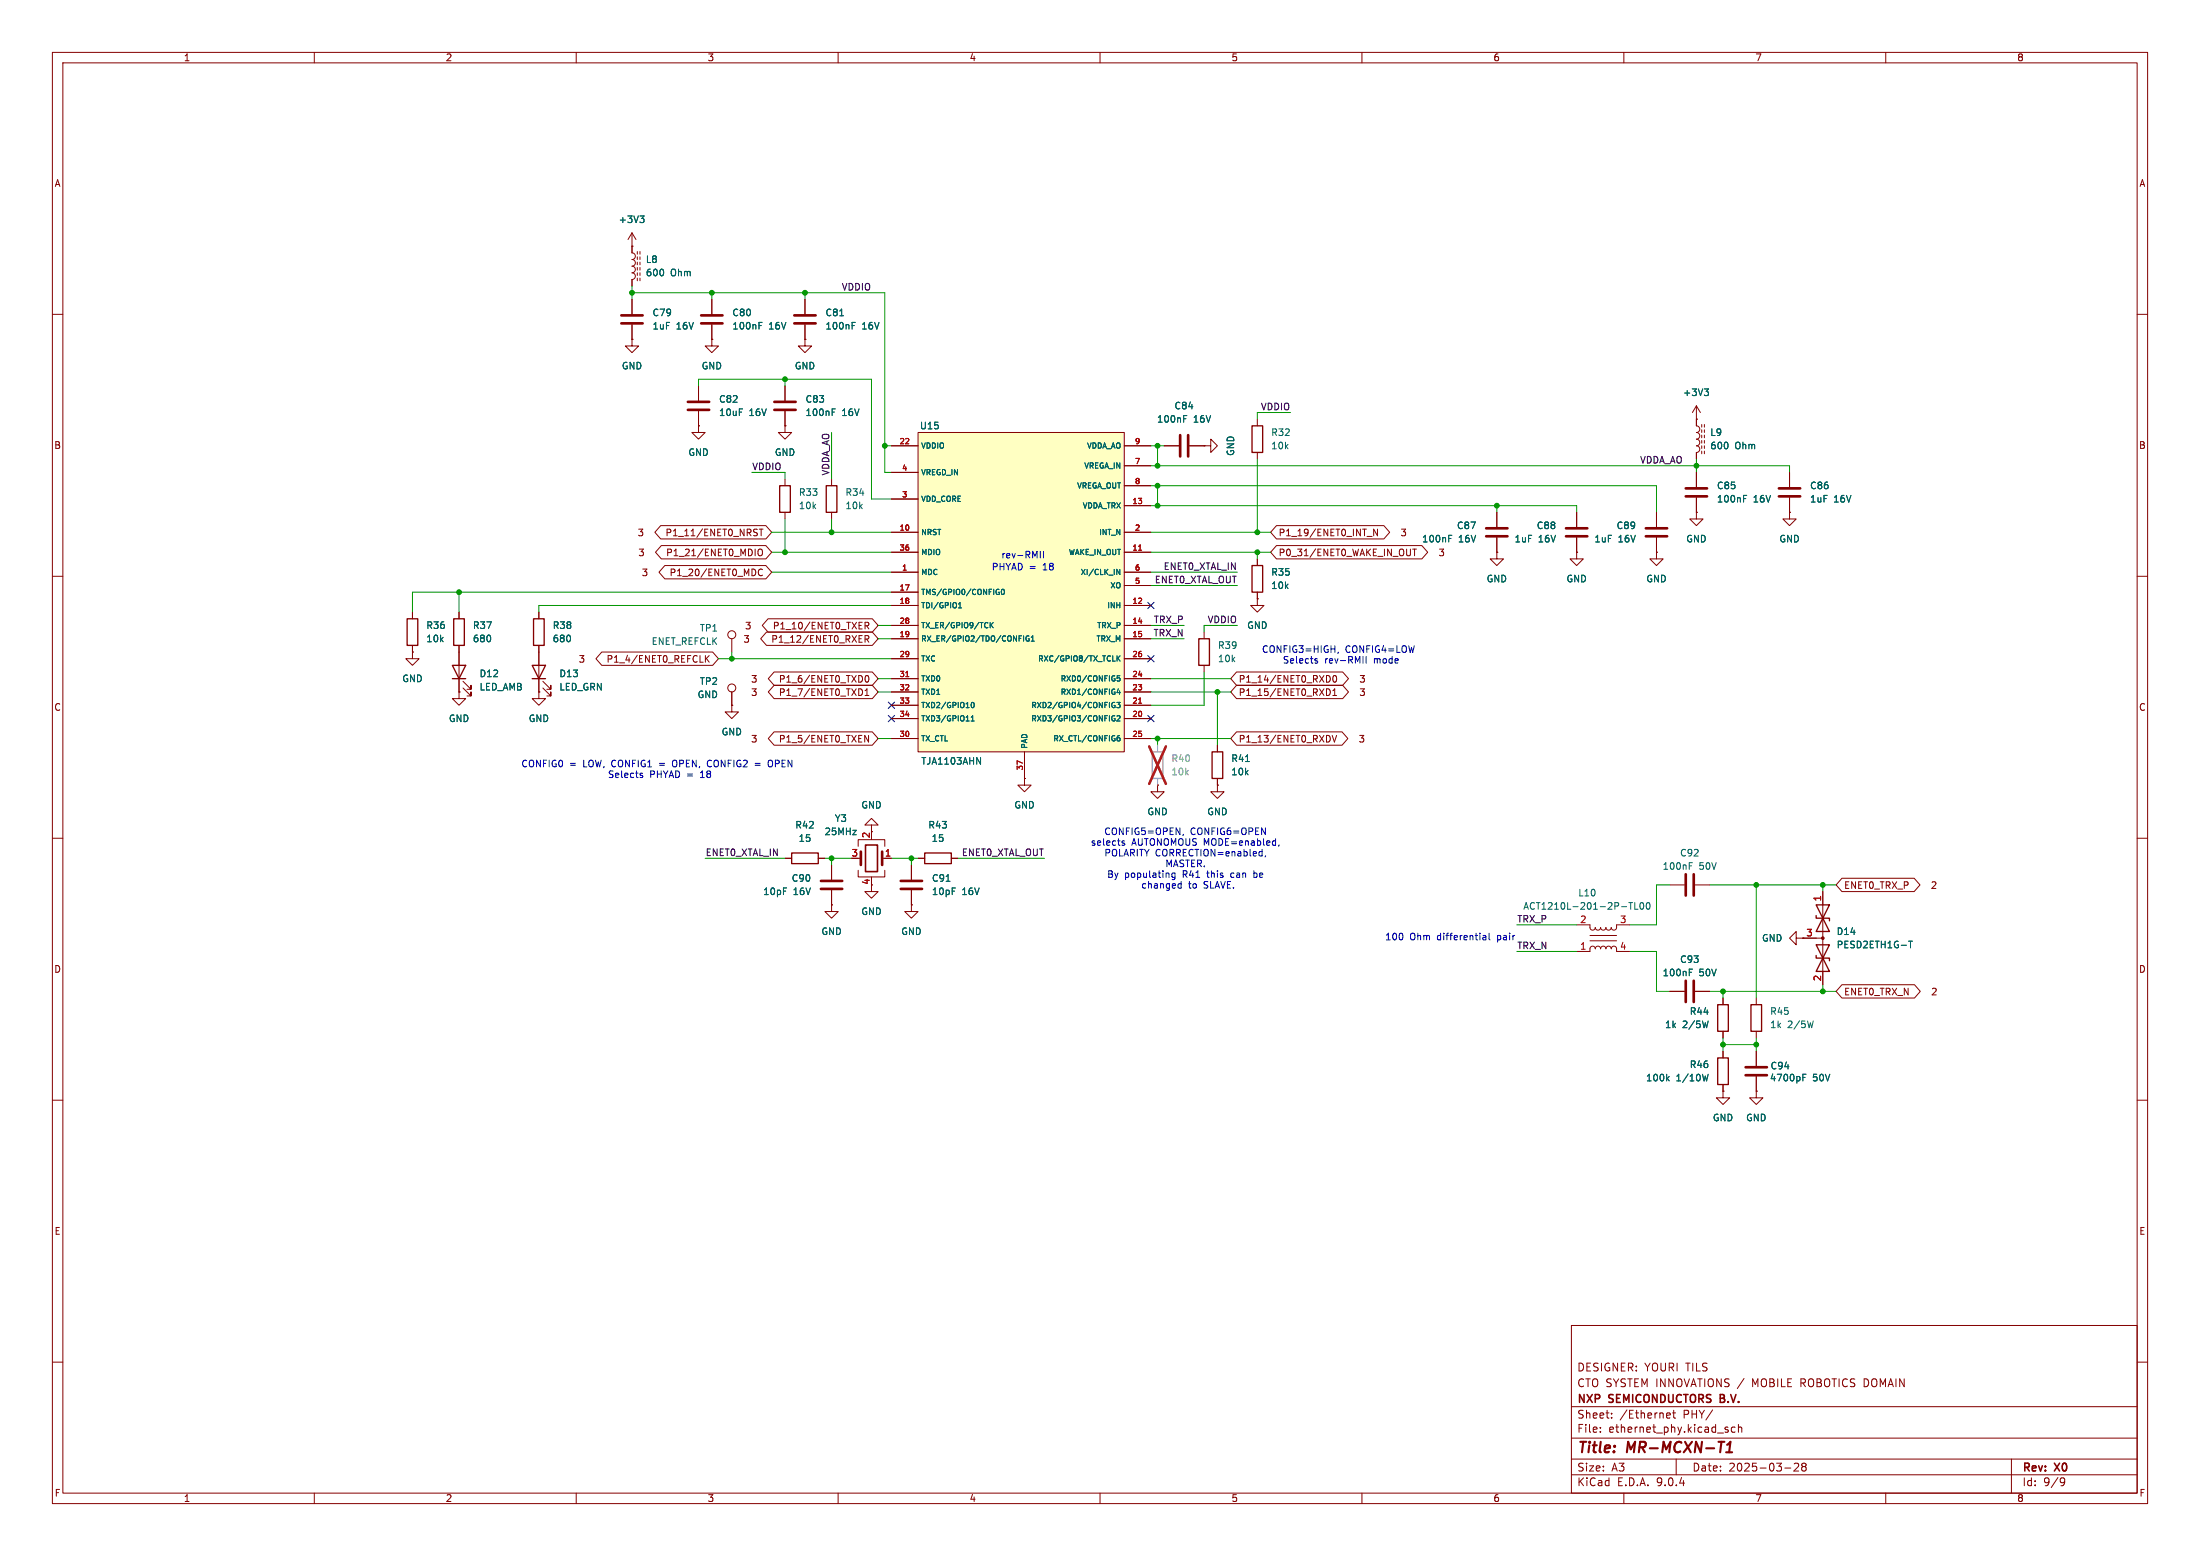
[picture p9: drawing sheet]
<svg xmlns="http://www.w3.org/2000/svg" width="420mm" height="297mm" viewBox="0 0 420 297" stroke-linecap="round" stroke-linejoin="round" font-family="sans-serif">
<g fill="none" stroke="#840000" stroke-width=".19">
<path d="M10 10h400v277h-400zM12 12h396v273h-396zM60 10v2M110 10v2M160 10v2M210 10v2M260 10v2M310 10v2M360 10v2M120.6 57.2v2.7M135.9 57.2v2.7M153.7 57.2v2.7"/>
<path d="M10 60h2M120.6 64.8v1.2h1.3l-1.3 1.3-1.2-1.3h1.2M120.6 64.8h.1M120.6 62v2.8M135.9 64.8v1.2h1.3l-1.3 1.3-1.3-1.3h1.3M135.9 64.8h.1M135.9 62v2.8M153.7 64.8v1.2h1.2l-1.2 1.3-1.3-1.3h1.3M153.7 64.8h.1M153.7 62v2.8M323.8 77.5v3.8a.64 .64 0 0 1 .7 .6 .64 .64 0 0 1-.7 .7 .64 .64 0 0 1 .7 .6 .64 .64 0 0 1-.7 .6 .64 .64 0 0 1 .7 .7 .64 .64 0 0 1-.7 .6 .64 .64 0 0 1 .7 .6 .64 .64 0 0 1-.7 .7M323.8 77.5l-.7 1.2"/>
<path d="M323.8 77.5l.8 1.2M408 60h2M133.3 81.3v1.3h1.3l-1.3 1.2-1.2-1.2h1.2M133.3 81.3h.1M222.2 85.1h2.8M227.1 85.1h2.8M229.9 85.1h1.2v-1.3l1.3 1.3-1.3 1.3v-1.3M229.9 85.1h.1M240 80v1.3M240 86.4v1.2M285.7 97.8v2.8M301 97.8v2.8"/>
<path d="M316.2 97.8v2.8M323.8 97.8v1.3h1.3l-1.3 1.2-1.2-1.2h1.2M323.8 97.8h.1M323.8 80h.1M323.8 86.4v1.2M323.8 90.2v2.8M323.8 95v2.8M324.9 81v.5M324.9 82v.6M324.9 83.1v.5M324.9 84.1v.5M324.9 85.1v.5"/>
<path d="M324.9 86.1v.5M325.4 81v.5M325.4 82v.6M325.4 83.1v.5M325.4 84.1v.5M325.4 85.1v.5M325.4 86.1v.5M341.6 97.8v1.3h1.3l-1.3 1.2-1.2-1.2h1.2M341.6 97.8h.1M341.6 90.2v2.8M341.6 95v2.8M10 110h2"/>
<path d="M78.7 116.8v1.3M87.6 116.8v1.3M102.9 116.8v1.3M240 114.3v1.3h1.3l-1.3 1.2-1.2-1.2h1.2M240 114.3h.1M240 106.7v1.3M240 113v1.3M285.7 105.4v1.3h1.3l-1.3 1.3-1.2-1.3h1.2M285.7 105.4h.1M285.7 102.6v2.8M301 105.4v1.3h1.3l-1.3 1.3-1.3-1.3h1.3M301 105.4h.1"/>
<path d="M301 102.6v2.8M316.2 105.4v1.3h1.3l-1.3 1.3-1.2-1.3h1.2M316.2 105.4h.1M316.2 102.6v2.8M408 110h2M78.7 124.5v1.2h1.3l-1.3 1.3-1.2-1.3h1.2M78.7 124.5h.1M78.7 123.2v1.3M87.6 132.1v1.3h1.3l-1.3 1.2-1.2-1.2h1.2M87.6 132.1h.1M87.6 123.2v8.9M88.4 131.3l1.5 1.5v-.7v.7h-.7"/>
<path d="M88.4 130l1.5 1.6v-.8v.8h-.7M102.9 132.1v1.3h1.2l-1.2 1.2-1.3-1.2h1.3M102.9 132.1h.1M102.9 123.2v8.9M103.6 131.3l1.6 1.5v-.7v.7h-.8M103.6 130l1.6 1.6v-.8v.8h-.8M139.7 134.6v1.3h1.3l-1.3 1.3-1.3-1.3h1.3M139.7 134.6h.1M139.7 121.9v2.6M139.7 132.1v2.5M229.9 120.7v1.2M229.9 127v1.3"/>
<path d="M10 160h2M166.4 157.5h1.2l-1.2-1.3-1.3 1.3h1.3v1.3M195.6 148.6v1.3h1.2l-1.2 1.2-1.3-1.2h1.3M195.6 148.6h.1M221 149.9v1.2h1.2l-1.2 1.3-1.3-1.3h1.3M221 149.9h.1M232.4 149.9v1.2h1.3l-1.3 1.3-1.3-1.3h1.3M232.4 149.9h.1M232.4 142.2v1.3M232.4 148.6v1.3M408 160h2M149.9 163.8h1.2"/>
<path d="M156.2 163.8h1.3M158.7 172.7v1.3h-1.2l1.2 1.3 1.3-1.3h-1.3M158.7 172.7h.1M158.7 165.1v2.8M158.7 169.9v2.8M163.8 161.5v-1.2h5.1v1.2M163.8 166.1v1.3h5.1v-1.3M163.8 163.8h.5M166.4 168.9v1.3h1.2l-1.2 1.3-1.3-1.3h1.3M166.4 167.4v.2M168.9 163.8h1.3M174 165.1v2.8"/>
<path d="M174 169.9v2.8M175.3 163.8h1.2M181.6 163.8h1.3M301 176.5h2.5l.1 .8 .4 .2 .4-.1 .1-.4 .2 .4 .3 .1 .4-.1 .2-.4 .1 .4 .3 .1 .4-.1 .2-.4 .3 .5h.5l.2-.5 .2 .4 .4 .1 .4-.3v-.7h2.5M303.5 179.6h5.1M303.5 178.6h5.1M318.8 168.9h2.8M323.6 168.9h2.8M342.9 179.1v-1.3l-1.3 1.3 1.3 1.2v-1.2h1.3M344.2 179.1h.1M344.2 179.1h3.8M348 170.2v17.8"/>
<path d="M308.6 181.1l-.1-.3-.4-.2-.3 .1-.2 .4-.1-.3-.3-.2-.4 .1-.2 .4-.4-.5-.4 .1-.2 .4-.2-.4-.4-.1-.3 .2-.2 .3-.1-.4-.4-.1-.4 .3-.1 .7h-2.5M308.6 181.6h2.5M318.8 189.2h2.8M323.6 189.2h2.8M328.9 190.5v1.3M328.9 196.9v1.2M335.3 190.5v1.3M335.3 196.9v1.2M10 210h2M328.9 208.3v1.3h1.3l-1.3 1.2-1.2-1.2h1.2M328.9 208.3h.1M328.9 200.7v1.2"/>
<path d="M328.9 207v1.3M335.3 208.3v1.3h1.2l-1.2 1.2-1.3-1.2h1.3M335.3 208.3h.1M335.3 200.7v2.8M335.3 205.5v2.8M408 210h2M300 253h108v32h-108zM10 260h2M300 278.5h108M300 274.5h108M300 268.5h108M305.5 273.2v.2"/>
<path d="M305.5 272.5v.1M307.7 270.5v.2M307.7 269.8v.1M318.4 269.7l.4 .1 .1 .2-.7 .2M318.8 270.6l-.4 .1M319.3 269.7h.6M319.5 269.2v1.3l.4 .2M320 278.5v3M329.7 272.9l.2 .2-.2 .3M329.7 272.4l.2 .1M331.2 272.5l-.4-.1-.3 .3 .2 .6h.5M331.9 272.5l.2-.1 .3 .1 .1 .9"/>
<path d="M331.9 271.9v1.5M342.5 279.4l.6-.1 .2 .1 .1 .3-1 1.1h1M344.2 279.9l-.3-.3 .3-.3 .5 .1 .1 .2-.3 .3M344.2 279.9l-.3 .3 .1 .4 .2 .2 .5-.1 .1-.2-.1-.4-.2-.2M344.2 279.9h.3M384 278.5v6.5M408 260h2M60 285v2M110 285v2M160 285v2M210 285v2M260 285v2"/>
<path d="M300 281.5h108M310 285v2M340.7 280.2h1.2M360 285v2M393.6 282.1l.5 .1a.99 .99 0 0 1-.4 1.4h-.3M394.2 282.7l-.3 .3h-.3"/>
<circle cx="139.7" cy="131.3" r=".76"/>
<circle cx="139.7" cy="121.2" r=".76"/>
</g>
<path d="M328.1 275.2h1.1M329.5 277.2h1.2M329.7 275.8l.6-.6-.2 2" fill="none" stroke="#840000" stroke-width=".4"/>
<path d="M165.2 161.3h2.3v5.1h-2.3zM328.4 266.9h.5M328.9 266.2h-.5v1.5h.6" fill="none" stroke="#840000" stroke-width=".3"/>
<g fill="none" stroke="#840000" stroke-width=".51">
<path d="M118.6 61.7h4.1M118.6 60.2h4.1M133.9 61.7h4M133.9 60.2h4M151.6 61.7h4.1M151.6 60.2h4.1M225.3 83.1v4M226.8 83.1v4M321.8 94.7h4.1M321.8 93.2h4.1M339.6 94.7h4.1M339.6 93.2h4.1"/>
<path d="M283.7 102.4h4.1M283.7 100.8h4.1M299 102.4h4M299 100.8h4M314.2 102.4h4.1M314.2 100.8h4.1M156.7 168.1h4.1M156.7 169.7h4.1M164.3 162.6v2.5M168.4 162.6v2.5M172 168.1h4M172 169.7h4"/>
<path d="M321.8 166.9v4M323.3 166.9v4M321.8 187.2v4.1M323.3 187.2v4.1M333.2 203.7h4.1M333.2 205.2h4.1"/>
</g>
<g fill="none" stroke="#006464" stroke-width=".19">
<path d="M144.9 62.1h.4M144.9 61.5h.6M160.3 60.3h.7M162.7 62.1h.4M162.7 61.5h.6M226 79.9h.4M226 79.3h.6M325.4 74.2h.7l-.4 .5M325.9 74.7l.2 .3v.3l-.2 .2M332.9 95.2h.4M332.9 94.6h.6M276.6 102.8h.4"/>
<path d="M276.6 102.2h.6M237.8 145.4h.7M180.6 168.2h.8M310.9 172.3h.8M311.3 172.3v1.3M312.1 172.3v1.3h.6M313.2 172.4l.2-.1a.68 .68 0 0 1 .4 .6 .68 .68 0 0 1-.4 .7l-.3-.5zM314.4 172.4l.2-.1a.68 .68 0 0 1 .4 .6 .68 .68 0 0 1-.4 .7l-.3-.5zM322.5 165.3h.4M322.5 164.7h.6M364.4 179.6h.7M364.7 179.6v1.3"/>
<path d="M322.5 185.6h.4M322.5 185h.6M326.1 194.9l-.3 1.3M346.2 194.9l-.3 1.3M318.3 205.8l.4 .5M318.7 205.5l-.5 .5M326.1 205l-.3 1.3-.2-.9M344.2 205.7h.4M344.2 205h.6"/>
</g>
<g fill="none" stroke="#840000" stroke-width=".25">
<path d="M239 81.3h2v5.1h-2zM77.7 118.1h2.1v5.1h-2.1zM86.6 118.1h2v5.1h-2zM101.9 118.1h2v5.1h-2zM239 108h2v5h-2zM86.4 127h2.5l-1.3 2.5zM86.4 129.5h2.5M101.6 127h2.5l-1.2 2.5zM101.6 129.5h2.5M228.9 121.9h2v5.1h-2zM231.4 143.5h2v5.1h-2zM151.1 162.8h5.1v2h-5.1z"/>
<path d="M176.5 162.8h5.1v2h-5.1zM346.7 172.7h2.5l-2.5 5.1h2.5zM346.7 174.8v.5h2.5v.5M327.9 191.8h2v5.1h-2zM334.3 191.8h2v5.1h-2zM346.7 182.4v.5h2.5v.5M346.7 180.3h2.5l-2.5 5.1h2.5zM327.9 201.9h2v5.1h-2z"/>
</g>
<path d="M220 143.5h2v5.1h-2z" fill="none" stroke="#a1a1a1" stroke-width=".25"/>
<path d="M221 142.2v1.3M221 148.6v1.3" fill="none" stroke="#a1a1a1" stroke-width=".19"/>
<path d="M219.4 142.5l3.2 7.1M222.6 142.5l-3.2 7.1" fill="none" stroke="#e12e31" stroke-width=".46"/>
<circle cx="348" cy="179.1" r=".25" fill="#840000" stroke="#840000" stroke-width=".19"/>
<path d="M175.3 82.6h39.3v60.9h-39.3z" fill="#ffffc2"/>
<g fill="none" stroke="#840000" stroke-width=".19">
<path d="M120.6 44.5v3.8a.64 .64 0 0 1 .7 .6 .64 .64 0 0 1-.7 .6 .64 .64 0 0 1 .7 .7 .64 .64 0 0 1-.7 .6M120.6 50.8a.64 .64 0 0 1 .7 .6 .64 .64 0 0 1-.7 .7 .64 .64 0 0 1 .7 .6 .64 .64 0 0 1-.7 .6v1.3M120.6 47h.1M120.6 57.2v2.7M120.6 44.5l-.7 1.2M120.6 44.5l.8 1.2M121.7 48v.5M121.7 49v.5M121.7 50v.5M121.7 51.1v.5M121.7 52.1v.5M121.7 53.1v.5"/>
<path d="M122.2 48v.5M122.2 49v.5M122.2 50v.5M122.2 51.1v.5M122.2 52.1v.5M122.2 53.1v.5M135.9 57.2v2.7M153.7 57.2v2.7M120.6 64.8h.1M120.6 62v2.8M133.3 73.7v2.8M133.3 78.5v2.8"/>
<path d="M135.9 64.8h.1M135.9 62v2.8M149.9 73.7v2.8M149.9 78.5v2.8M153.7 64.8h.1M153.7 62v2.8M133.3 81.3h.1M149.9 81.3v1.3h1.2l-1.2 1.2-1.3-1.2h1.3M149.9 81.3h.1M149.9 91.4v1.3M149.9 97.8v1.3M158.7 91.4v1.3"/>
<path d="M158.7 97.8v1.3M170.2 85.1h5.1M170.2 90.2h5.1M170.2 95.3h5.1M175.3 82.6h39.3v60.9h-39.3zM214.6 85.1h5.1M214.6 88.9h5.1M214.6 92.7h5.1M214.6 96.5h5.1M222.2 85.1h2.8M227.1 85.1h2.8M229.9 85.1h.1"/>
<path d="M285.7 97.8v2.8M301 97.8v2.8M316.2 97.8v2.8M323.8 97.8h.1M323.8 80h.1M323.8 80v1.3M323.8 86.4v1.2M323.8 90.2v2.8M323.8 95v2.8M341.6 97.8h.1M341.6 90.2v2.8M341.6 95v2.8"/>
<path d="M78.7 116.8v1.3M87.6 116.8v1.3M102.9 116.8v1.3M126.1 100.3h20.1l1.1 1.3-1.1 1.3h-20.1l-1.1-1.3zM126.2 104.1h20l1.1 1.3-1.1 1.3h-20l-1.1-1.3zM126.9 107.9h19.3l1.1 1.3-1.1 1.3h-19.3l-1.1-1.3zM144.8 105l.2-.2a.43 .43 0 0 1 .5 .4v.5a.42 .42 0 0 1-.4 .4 .42 .42 0 0 1-.4-.4zM144.9 101h.8M145.3 101v1.3M145.5 108.7a.6 .6 0 0 0-.8 .5 .6 .6 0 0 0 .6 .7l.2-.1M146.6 118.1h19.9l1.1 1.3-1.1 1.3h-19.9l-1.1-1.3zM165.1 119.4h.6l.2-.2-.1-.3-.7-.1v1.3"/>
<path d="M165.4 119.4l.5 .7M170.2 101.6h5.1M170.2 105.4h5.1M170.2 109.2h5.1M170.2 113h5.1M170.2 115.6h5.1M170.2 119.4h5.1M214.6 101.6h5.1M214.6 105.4h5.1M214.6 109.2h5.1M214.6 115.6h5.1M214.6 119.4h5.1"/>
<path d="M214.6 111.8h5.1M240 114.3h.1M240 106.7v1.3M240 113v1.3M243.7 100.3h20.5l1.1 1.3-1.1 1.3h-20.5l-1.1-1.3zM243.7 104.1h27.7l1.2 1.3-1.2 1.3h-27.7l-1.1-1.3zM261 102.4h.9M263 101v1.3l-.8-1.3v1.3M269.7 104.8h.7M270 104.8v1.3M285.7 105.4h.1M285.7 102.6v2.8"/>
<path d="M301 105.4h.1M301 102.6v2.8M316.2 105.4h.1M316.2 102.6v2.8M78.7 124.5h.1M78.7 123.2v1.3M87.6 132.1h.1M87.6 123.2v3.8M87.6 129.5v2.6M102.9 132.1h.1M102.9 123.2v3.8M102.9 129.5v2.6"/>
<path d="M114.9 124.5h21.1l1.2 1.2-1.2 1.3h-21.1l-1.1-1.3zM134.7 125.1v1.3M134.8 125.7l.6 .7M135.4 125.1l-.7 .8M139.7 134.6h.1M139.7 132.1v2.5M146.3 120.6h20.2l1.1 1.3-1.1 1.3h-20.2l-1.1-1.3zM147.8 139.7h18.7l1.1 1.3-1.1 1.2h-18.7l-1.1-1.2zM147.8 130.8h18.7l1.1 1.3-1.1 1.3h-18.7l-1.1-1.3zM147.8 128.3h18.7l1.1 1.2-1.1 1.3h-18.7l-1.1-1.3zM165.1 122l.6-.1 .2-.2-.1-.3-.7-.1v1.3M165.1 132.8h.8"/>
<path d="M165.1 131.8l.4-.3v1.3M165.3 129.1l.1-.2a.68 .68 0 0 1 .5 .7 .68 .68 0 0 1-.5 .6l-.3-.5zM165.4 122l.5 .6M170.2 121.9h5.1M170.2 125.7h5.1M170.2 129.5h5.1M170.2 132.1h5.1M170.2 134.6h5.1M170.2 137.2h5.1M214.6 121.9h5.1M214.6 125.7h5.1M214.6 129.5h5.1"/>
<path d="M214.6 132.1h5.1M214.6 134.6h5.1M214.6 137.2h5.1M236.1 130.8h20.2l1.1 1.3-1.1 1.3h-20.2l-1.2-1.3zM236.1 139.7h20.1l1.1 1.3-1.1 1.2h-20.1l-1.2-1.2zM236.1 128.3h20.2l1.1 1.2-1.1 1.3h-20.2l-1.2-1.3zM253.5 131.5a.68 .68 0 0 1 .5 .6 .68 .68 0 0 1-.5 .7M253.9 129.2v.7M254.4 132.8h.8M254.4 131.8l.4-.3v1.3M254.6 129.1l.1-.2a.68 .68 0 0 1 .5 .7 .68 .68 0 0 1-.5 .6l-.3-.5zM165.1 140.4l.7 1.2v-1.2"/>
<path d="M170.2 141h5.1M195.6 148.6h.1M195.6 143.5v5.1M214.6 141h5.1M221 149.9h.1M232.4 149.9h.1M232.4 142.2v1.3M232.4 148.6v1.3M254.3 140.4l.4 1.2 .5-1.2M149.9 163.8h1.2M156.2 163.8h1.3M158.7 172.7h.1"/>
<path d="M158.7 165.1v2.8M158.7 169.9v2.8M168.9 163.8h1.3M174 172.7v1.3h1.3l-1.3 1.3-1.3-1.3h1.3M174 172.7h.1M174 165.1v2.8M174 169.9v2.8M175.3 163.8h1.2M181.6 163.8h1.3M344.2 179.1h.1M344.2 179.1h2.5M348 170.2v2.5"/>
<path d="M351.6 167.6h13.8l1.1 1.3-1.1 1.3h-13.8l-1.1-1.3zM318.8 189.2h2.8M323.6 189.2h2.8M328.9 190.5v1.3M328.9 196.9v1.2M348 185.4v2.6M351.6 188h13.9l1.1 1.2-1.1 1.3h-13.9l-1.1-1.3zM328.9 208.3h.1M328.9 200.7v1.2M328.9 207v1.3M335.3 208.3h.1M335.3 200.7v2.8"/>
<path d="M335.3 205.5v2.8"/>
</g>
<g fill="none" stroke="#006464" stroke-width=".19">
<path d="M122.2 41.2h.7l-.4 .5M122.7 41.7l.2 .2v.3l-.2 .3M144.9 62.1h.4M144.9 61.5h.6M158.9 78.7h.4M158.9 78h.6M160.3 60.3h.7M162.7 62.1h.4M162.7 61.5h.6M226 79.9h.4M226 79.3h.6M325.4 74.2h.7l-.4 .5"/>
<path d="M325.9 74.7l.2 .3v.3l-.2 .2M332.9 95.2h.4M332.9 94.6h.6M183 116h.6M183 115.3l.3-.3v1M189 118.8v1M189.2 119.3l.4 .5M189.6 118.8l-.6 .6M190.5 112.5h.2M190.6 113.1h.2v.3l-.2 .1M191.3 112.6l.1-.1a.54 .54 0 0 1 .4 .5 .54 .54 0 0 1-.4 .5l-.2-.4zM213.2 108.7l.6 1v-1"/>
<path d="M276.6 102.8h.4M276.6 102.2h.6M185.4 137.6h.6M185.4 136.9l.3-.3v1M185.5 134.2l.1-.1a.54 .54 0 0 1 .4 .5 .54 .54 0 0 1-.4 .5l-.2-.4zM196.4 121.4a.46 .46 0 0 0-.6 .5 .46 .46 0 0 0 .7 .4v-.4h-.2M196.9 122.4h.5M196.9 121.7l.3-.3v1M212.4 126.2h.5M212.7 134.6h.2l-.1 .4-.5-.1M212.7 137.2h.2l-.1 .4-.5-.1M212.8 134.1l-.5 .1"/>
<path d="M212.8 136.7l-.5 .1M213.2 134.1h.6l-.3 .4h.3v.5l-.2 .1-.4-.1M213.2 136.7l.4-.1 .2 .3-.6 .7h.6M213.2 125.2v1M213.4 125.6l.4 .6M213.5 131.5l-.3 .7h.7M213.7 131.9v.6M213.8 129h-.5l-.1 .5 .5-.1 .1 .5-.2 .1-.4-.1M213.8 125.2l-.6 .6M186.5 144.6l.7 1.3v-1.3M213.4 140.8l.4 .2v.3l-.4 .1M213.7 140.4l-.3 .1"/>
<path d="M237.8 145.4h.7M180.6 168.2h.8M364.4 179.6h.7M364.7 179.6v1.3M322.5 185.6h.4M322.5 185h.6M326.1 194.9l-.3 1.3M318.3 205.8l.4 .5M318.7 205.5l-.5 .5M326.1 205l-.3 1.3-.2-.9M344.2 205.7h.4M344.2 205h.6"/>
</g>
<path d="M217.4 105h.5M172.9 129.2h.6M217.4 134.2h.5" fill="none" stroke="#a90000" stroke-width=".19"/>
<path d="M148.8 92.7h2.1v5.1h-2.1zM157.7 92.7h2.1v5.1h-2.1z" fill="none" stroke="#840000" stroke-width=".25"/>
<path d="M131.3 78.2h4.1M131.3 76.7h4.1M147.8 78.2h4.1M147.8 76.7h4.1" fill="none" stroke="#840000" stroke-width=".51"/>
<g fill="none" stroke="#009600" stroke-width=".19">
<path d="M120.6 55.9h48.3v34.3h1.3M120.6 54.6v2.6M135.9 55.9v1.3M153.7 55.9v1.3M133.3 73.7v-1.3h33.1v22.9h3.8M149.9 72.4v1.3M246.4 78.7h-6.4v1.3M143.5 90.2h6.4v1.2M149.9 99.1v6.3M158.7 82.6v8.8M158.7 99.1v2.5M168.9 85.1h1.3"/>
<path d="M219.7 88.9h121.9v1.3M219.7 92.7h96.5v5.1M219.7 96.5h81.3v1.3M219.7 85.1h2.5M221 85.1v3.8M221 92.7v3.8M240 87.6v14M285.7 96.5v1.3M323.8 87.6v2.6M87.6 113v3.8M147.3 101.6h22.9M147.3 109.2h22.9"/>
<path d="M147.3 105.4h22.9M167.6 119.4h2.6M170.2 115.6h-67.3v1.2M170.2 113h-91.5v3.8M219.7 101.6h22.9M219.7 119.4h6.4M219.7 109.2h16.5M219.7 105.4h22.9M219.7 111.8h16.5M236.2 119.4h-6.3v1.3M240 105.4v1.3M137.2 125.7h33"/>
<path d="M139.7 124.5v1.2M167.6 132.1h2.6M167.6 129.5h2.6M167.6 121.9h2.6M219.7 132.1h15.2M219.7 129.5h15.2M219.7 121.9h6.4M229.9 128.3v6.3h-10.2M232.4 132.1v10.1M167.6 141h2.6M219.7 141h15.2M221 141v1.2"/>
<path d="M134.6 163.8h15.3M157.5 163.8h5.1M158.7 163.8v1.3M170.2 163.8h5.1M174 163.8v1.3M182.9 163.8h16.5M289.6 176.5h11.4M318.8 168.9h-2.6v7.6h-5.1M326.4 168.9h24.1M335.3 168.9v21.6M348 168.9v1.3M289.6 181.6h11.4"/>
<path d="M311.1 181.6h5.1v7.6h2.6M326.4 189.2h24.1M328.9 189.2v1.3M328.9 198.1v2.6M328.9 199.4h6.4M335.3 198.1v2.6M348 188v1.2"/>
</g>
<path d="M219.1 115l1.2 1.2M220.3 115l-1.2 1.2M169.6 136.6l1.2 1.2M169.6 134l1.2 1.2M170.8 136.6l-1.2 1.2M170.8 134l-1.2 1.2M219.1 125.1l1.2 1.2M219.1 136.6l1.2 1.2M220.3 125.1l-1.2 1.2M220.3 136.6l-1.2 1.2" fill="none" stroke="#000084" stroke-width=".19"/>
<g fill="none" stroke="#0000c2" stroke-width=".19">
<path d="M198.6 105.2v1.3M199.2 105.2v1.3M251.1 126.1l.5 .2-.1 .2-.4 .1M251.1 125.8h.4M255.5 124.5l-.1 .2M260.2 125.3v1.3M260.8 125.3v1.3M122.2 147.9l.5 .3v.2h-.4M122.2 147.6h.5M128.6 145.2a.9 .9 0 0 0 0 1.1M135.4 145.1a.68 .68 0 0 0-.4 .6 .68 .68 0 0 0 .4 .7M144.2 145.7h.9"/>
<path d="M144.2 146.1h.9M146.7 146.2l.2 .2 .5-.2M147.4 145.3l-.2-.2a.43 .43 0 0 0-.6 .4M225.9 159.2l-.1 .3M214.2 160.7l.5 .4-.2 .2h-.3M214.7 160.6l-.3-.1-.2 .2M224.3 166.6v1.1l-.2 .2-.3-.1M224.3 166.7l-.4-.1-.2 .3 .1 .5h.5M225 168.7h.5M225 169.5h.5M225.5 168.3v1.2M239.4 166.2v1.3"/>
<path d="M239.4 167.4l.1 .1M239.5 166.6l-.1 .1M240.6 162.5l.3 .1M240.9 162.1v1.3M240.9 163.3l-.3 .1M241.6 163.3l-.1 .3M243.4 160.5l.1 .1M243.5 160.1v1.2M243.5 161.3h-.1M244.2 161.3l-.1 .2M283.1 178.6h.5l.1 .8M283.1 179.3h.6"/>
<path d="M283.7 178.9l-.6 .1M284.3 178.1v1.1l.1 .2"/>
</g>
<path d="M221 142.2v1.3M221 148.6v1.3" fill="none" stroke="#a1a1a1" stroke-width=".19"/>
<path d="M219.4 142.5l3.2 7.1M222.6 142.5l-3.2 7.1" fill="none" stroke="#e12e31" stroke-width=".46"/>
<g fill="#009600" stroke="#009600" stroke-width=".19">
<circle cx="323.8" cy="88.9" r=".46"/>
<circle cx="285.7" cy="96.5" r=".46"/>
<circle cx="335.3" cy="168.9" r=".46"/>
<circle cx="232.4" cy="132.1" r=".46"/>
<circle cx="221" cy="141" r=".46"/>
<circle cx="221" cy="96.5" r=".46"/>
<circle cx="221" cy="85.1" r=".46"/>
<circle cx="221" cy="88.9" r=".46"/>
<circle cx="240" cy="101.6" r=".46"/>
<circle cx="240" cy="105.4" r=".46"/>
<circle cx="221" cy="92.7" r=".46"/>
<circle cx="328.9" cy="189.2" r=".46"/>
<circle cx="328.9" cy="199.4" r=".46"/>
<circle cx="348" cy="168.9" r=".46"/>
<circle cx="348" cy="189.2" r=".46"/>
<circle cx="335.3" cy="199.4" r=".46"/>
<circle cx="87.6" cy="113" r=".46"/>
<circle cx="168.9" cy="85.1" r=".46"/>
<circle cx="149.9" cy="105.4" r=".46"/>
<circle cx="158.7" cy="101.6" r=".46"/>
<circle cx="135.9" cy="55.9" r=".46"/>
<circle cx="149.9" cy="72.4" r=".46"/>
<circle cx="153.7" cy="55.9" r=".46"/>
<circle cx="120.6" cy="55.9" r=".46"/>
<circle cx="158.7" cy="163.8" r=".46"/>
<circle cx="174" cy="163.8" r=".46"/>
<circle cx="139.7" cy="125.7" r=".46"/>
</g>
<g font-size="2.8" fill="#840000">
<text x="301" y="277.9">Title:</text>
<text x="310.6" y="277.9">MR-MCXN-T1</text>
</g>
<g font-size="2.1" fill="#840000">
<text x="301" y="262">DESIGNER: YOURI TILS</text>
<text x="301" y="268.2">NXP</text>
<text x="301" y="265">CTO SYSTEM INNOVATIONS /</text>
<text x="307.2" y="268.2">SEMICONDUCTORS</text>
<text x="329" y="268.2">B.V.</text>
<text x="334.8" y="265">MOBILE</text>
<text x="344.1" y="265">ROBOTICS DOMAIN</text>
<text x="301" y="273.7">File:</text>
<text x="301" y="271">Sheet:</text>
<text x="307.1" y="273.7">ethernet_phy.kicad_sch</text>
<text x="309.2" y="271">/Ethernet</text>
<text x="321.4" y="271">PHY/</text>
<text x="301" y="281.1">Size:</text>
<text x="307.6" y="281.1">A3</text>
<text x="323" y="281.1">Date:</text>
<text x="330" y="281.1">2025-03-28</text>
<text x="386" y="281.3">Rev:</text>
<text x="392.4" y="281.3">X0</text>
<text x="301" y="283.9">KiCad</text>
<text x="308.7" y="283.9">E.D.A.</text>
<text x="316.3" y="283.9">9.0.4</text>
<text x="386" y="283.9">Id:</text>
<text x="390.1" y="283.9">9/9</text>
</g>
<g font-size="1.8" fill="#840000">
<text x="35" y="11.9">1</text>
<text x="85" y="11.9">2</text>
<text x="135" y="11.9">3</text>
<text x="185" y="11.9">4</text>
<text x="235" y="11.9">5</text>
<text x="285" y="11.9">6</text>
<text x="335" y="11.9">7</text>
<text x="385" y="11.9">8</text>
<text x="10.3" y="35.9">A</text>
<text x="408.3" y="35.9">A</text>
<text x="10.3" y="85.9">B</text>
<text x="408.2" y="85.9">B</text>
<text x="121.6" y="102.6">3</text>
<text x="121.8" y="106.4">3</text>
<text x="126.9" y="102.6">P1_11/ENET0_NRST</text>
<text x="127.1" y="106.4">P1_21/ENET0_MDIO</text>
<text x="244" y="102.6">P1_19/ENET0_INT_N</text>
<text x="244" y="106.4">P0_31/ENET0_WAKE_IN_OUT</text>
<text x="267.3" y="102.6">3</text>
<text x="274.5" y="106.4">3</text>
<text x="122.4" y="110.2">3</text>
<text x="127.7" y="110.2">P1_20/ENET0_MDC</text>
<text x="141.8" y="122.9">3</text>
<text x="142.1" y="120.3">3</text>
<text x="147.1" y="122.9">P1_12/ENET0_RXER</text>
<text x="147.4" y="120.3">P1_10/ENET0_TXER</text>
<text x="110.4" y="126.7">3</text>
<text x="115.7" y="126.7">P1_4/ENET0_REFCLK</text>
<text x="143.3" y="130.5">3</text>
<text x="148.6" y="130.5">P1_6/ENET0_TXD0</text>
<text x="236.4" y="130.5">P1_14/ENET0_RXD0</text>
<text x="259.4" y="130.5">3</text>
<text x="10.3" y="135.9">C</text>
<text x="143.3" y="133">3</text>
<text x="148.6" y="133">P1_7/ENET0_TXD1</text>
<text x="236.4" y="133">P1_15/ENET0_RXD1</text>
<text x="259.4" y="133">3</text>
<text x="408.2" y="135.9">C</text>
<text x="143.3" y="141.9">3</text>
<text x="148.6" y="141.9">P1_5/ENET0_TXEN</text>
<text x="236.4" y="141.9">P1_13/ENET0_RXDV</text>
<text x="259.3" y="141.9">3</text>
<text x="166.1" y="160.1" transform="rotate(-90 166.1 160.1)">2</text>
<text x="166.1" y="169" transform="rotate(-90 166.1 169)">4</text>
<text x="351.9" y="169.9">ENET0_TRX_P</text>
<text x="368.5" y="169.9">2</text>
<text x="10.3" y="185.9">D</text>
<text x="408.2" y="185.9">D</text>
<text x="351.9" y="190.2">ENET0_TRX_N</text>
<text x="368.6" y="190.2">2</text>
<text x="10.3" y="235.9">E</text>
<text x="408.3" y="235.9">E</text>
<text x="10.3" y="285.9">F</text>
<text x="35" y="286.9">1</text>
<text x="85" y="286.9">2</text>
<text x="135" y="286.9">3</text>
<text x="185" y="286.9">4</text>
<text x="235" y="286.9">5</text>
<text x="285" y="286.9">6</text>
<text x="335" y="286.9">7</text>
<text x="385" y="286.9">8</text>
<text x="408.3" y="285.9">F</text>
</g>
<g font-size="1.8" fill="#006464">
<text x="118" y="42.8">+3V3</text>
<text x="123.2" y="52.9">600</text>
<text x="123.2" y="50.4">L8</text>
<text x="128" y="52.9">Ohm</text>
<text x="124.5" y="63.1">1uF</text>
<text x="124.5" y="60.6">C79</text>
<text x="129.1" y="63.1">16V</text>
<text x="139.7" y="63.1">100nF</text>
<text x="139.7" y="60.6">C80</text>
<text x="146.7" y="63.1">16V</text>
<text x="157.5" y="63.1">100nF</text>
<text x="157.5" y="60.6">C81</text>
<text x="164.5" y="63.1">16V</text>
<text x="118.6" y="70.7">GND</text>
<text x="133.9" y="70.7">GND</text>
<text x="151.6" y="70.7">GND</text>
<text x="137.2" y="77.1">C82</text>
<text x="153.7" y="77.1">C83</text>
<text x="321.2" y="75.8">+3V3</text>
<text x="137.2" y="79.6">10uF</text>
<text x="143" y="79.6">16V</text>
<text x="153.7" y="79.6">100nF</text>
<text x="160.7" y="79.6">16V</text>
<text x="175.5" y="82.1">U15</text>
<text x="220.8" y="80.9">100nF</text>
<text x="224.1" y="78.3">C84</text>
<text x="227.8" y="80.9">16V</text>
<text x="242.6" y="83.4">R32</text>
<text x="326.4" y="83.4">L9</text>
<text x="131.3" y="87.2">GND</text>
<text x="147.8" y="87.2">GND</text>
<text x="235.8" y="87.1" transform="rotate(-90 235.8 87.1)">GND</text>
<text x="242.6" y="86">10k</text>
<text x="326.4" y="86">600</text>
<text x="331.2" y="86">Ohm</text>
<text x="152.4" y="94.8">R33</text>
<text x="161.3" y="94.8">R34</text>
<text x="327.7" y="93.6">C85</text>
<text x="345.4" y="93.6">C86</text>
<text x="152.4" y="97.4">10k</text>
<text x="161.3" y="97.4">10k</text>
<text x="278" y="101.2">C87</text>
<text x="293.3" y="101.2">C88</text>
<text x="308.5" y="101.2">C89</text>
<text x="327.7" y="96.1">100nF</text>
<text x="334.7" y="96.1">16V</text>
<text x="345.4" y="96.1">1uF</text>
<text x="350.1" y="96.1">16V</text>
<text x="271.4" y="103.7">100nF</text>
<text x="278.4" y="103.7">16V</text>
<text x="289" y="103.7">1uF</text>
<text x="293.7" y="103.7">16V</text>
<text x="304.3" y="103.7">1uF</text>
<text x="308.9" y="103.7">16V</text>
<text x="321.8" y="103.7">GND</text>
<text x="339.6" y="103.7">GND</text>
<text x="242.6" y="112.6">10k</text>
<text x="242.6" y="110.1">R35</text>
<text x="283.7" y="111.4">GND</text>
<text x="299" y="111.4">GND</text>
<text x="314.2" y="111.4">GND</text>
<text x="81.3" y="122.8">10k</text>
<text x="81.3" y="120.2">R36</text>
<text x="90.2" y="122.8">680</text>
<text x="90.2" y="120.2">R37</text>
<text x="105.4" y="122.8">680</text>
<text x="105.4" y="120.2">R38</text>
<text x="124.3" y="123.3">ENET_REFCLK</text>
<text x="133.5" y="120.8">TP1</text>
<text x="232.4" y="124.1">R39</text>
<text x="238" y="120.2">GND</text>
<text x="76.7" y="130.4">GND</text>
<text x="91.4" y="132">LED_AMB</text>
<text x="91.4" y="129.5">D12</text>
<text x="106.7" y="129.5">D13</text>
<text x="106.7" y="132">LED_GRN</text>
<text x="133.5" y="130.9">TP2</text>
<text x="232.4" y="126.6">10k</text>
<text x="133.1" y="133.5">GND</text>
<text x="85.6" y="138">GND</text>
<text x="100.8" y="138">GND</text>
<text x="137.7" y="140.6">GND</text>
<text x="175.8" y="146.2">TJA1103AHN</text>
<text x="235" y="148.2">10k</text>
<text x="235" y="145.6">R41</text>
<text x="164.3" y="154.5">GND</text>
<text x="193.5" y="154.5">GND</text>
<text x="218.9" y="155.8">GND</text>
<text x="230.4" y="155.8">GND</text>
<text x="151.7" y="158.3">R42</text>
<text x="152.4" y="160.9">15</text>
<text x="157.3" y="159.6">25MHz</text>
<text x="159.3" y="157.1">Y3</text>
<text x="177.1" y="158.3">R43</text>
<text x="177.8" y="160.9">15</text>
<text x="317.3" y="166.2">100nF</text>
<text x="320.6" y="163.7">C92</text>
<text x="324.3" y="166.2">50V</text>
<text x="145.6" y="171">10pF</text>
<text x="151" y="168.5">C90</text>
<text x="151.4" y="171">16V</text>
<text x="177.8" y="168.5">C91</text>
<text x="177.8" y="171">10pF</text>
<text x="183.6" y="171">16V</text>
<text x="290.7" y="173.8">ACT1210L-201-2P-TL00</text>
<text x="301.2" y="171.3">L10</text>
<text x="156.7" y="178.7">GND</text>
<text x="164.3" y="174.9">GND</text>
<text x="172" y="178.7">GND</text>
<text x="336.3" y="179.9">GND</text>
<text x="350.5" y="178.7">D14</text>
<text x="320.6" y="184">C93</text>
<text x="350.5" y="181.2">PESD2ETH1G-T</text>
<text x="317.3" y="186.5">100nF</text>
<text x="324.3" y="186.5">50V</text>
<text x="317.8" y="196.4">1k</text>
<text x="321.2" y="196.4">2/5W</text>
<text x="322.5" y="193.9">R44</text>
<text x="337.8" y="196.4">1k</text>
<text x="337.8" y="193.9">R45</text>
<text x="341.2" y="196.4">2/5W</text>
<text x="314.1" y="206.6">100k</text>
<text x="320" y="206.6">1/10W</text>
<text x="322.5" y="204.1">R46</text>
<text x="337.8" y="206.6">4700pF</text>
<text x="337.9" y="204.3">C94</text>
<text x="346" y="206.6">50V</text>
<text x="326.9" y="214.2">GND</text>
<text x="333.2" y="214.2">GND</text>
</g>
<g font-size="1.8" fill="#0f0f0f">
<text x="160.6" y="55.5">VDDIO</text>
<text x="240.6" y="78.4">VDDIO</text>
<text x="143.5" y="89.8">VDDIO</text>
<text x="313" y="88.6">VDDA_AO</text>
<text x="158.4" y="90.9" transform="rotate(-90 158.4 90.9)">VDDA_AO</text>
<text x="220.4" y="111.4">ENET0_XTAL_OUT</text>
<text x="222" y="108.9">ENET0_XTAL_IN</text>
<text x="220.2" y="119">TRX_P</text>
<text x="230.5" y="119">VDDIO</text>
<text x="220.1" y="121.6">TRX_N</text>
<text x="134.6" y="163.5">ENET0_XTAL_IN</text>
<text x="183.5" y="163.5">ENET0_XTAL_OUT</text>
<text x="289.6" y="176.2">TRX_P</text>
<text x="289.6" y="181.3">TRX_N</text>
</g>
<g font-size="1.8" fill="#0000c2">
<text x="191.1" y="106.8">rev-RMII</text>
<text x="189.2" y="109.1">PHYAD =</text>
<text x="199.2" y="109.1">18</text>
<text x="240.8" y="124.8">CONFIG3=HIGH,</text>
<text x="256.8" y="124.8">CONFIG4=LOW</text>
<text x="244.8" y="126.9">Selects</text>
<text x="252.9" y="126.9">rev-RMII</text>
<text x="262.4" y="126.9">mode</text>
<text x="99.4" y="146.7">CONFIG0</text>
<text x="108.7" y="146.7">=</text>
<text x="111.4" y="146.7">LOW, CONFIG1</text>
<text x="116" y="148.7">Selects</text>
<text x="124" y="148.7">PHYAD =</text>
<text x="126.3" y="146.7">=</text>
<text x="129" y="146.7">OPEN,</text>
<text x="134" y="148.7">18</text>
<text x="135.9" y="146.7">CONFIG2</text>
<text x="145.2" y="146.7">=</text>
<text x="147.9" y="146.7">OPEN</text>
<text x="208.2" y="161.6">selects</text>
<text x="210.7" y="159.6">CONFIG5=OPEN,</text>
<text x="216" y="161.6">AUTONOMOUS MODE=enabled,</text>
<text x="227.2" y="159.6">CONFIG6=OPEN</text>
<text x="210.7" y="163.7">POLARITY CORRECTION=enabled,</text>
<text x="211.3" y="167.8">By</text>
<text x="214.7" y="167.8">populating</text>
<text x="222.4" y="165.7">MASTER.</text>
<text x="225.9" y="167.8">R41</text>
<text x="230.7" y="167.8">this</text>
<text x="235.4" y="167.8">can</text>
<text x="240" y="167.8">be</text>
<text x="217.8" y="169.8">changed</text>
<text x="226.9" y="169.8">to</text>
<text x="229.9" y="169.8">SLAVE.</text>
<text x="264.3" y="179.7">100</text>
<text x="269.1" y="179.7">Ohm</text>
<text x="274.5" y="179.7">differential</text>
<text x="286.1" y="179.7">pair</text>
</g>
<g font-size="1.8" fill="#989898">
<text x="223.5" y="148.2">10k</text>
<text x="223.5" y="145.6">R40</text>
</g>
<g font-size="1.8" fill="#a90000">
<text x="162.5" y="163.6">3</text>
<text x="168.8" y="163.6">1</text>
<text x="347.7" y="172.2" transform="rotate(-90 347.7 172.2)">1</text>
<text x="301.6" y="176.3">2</text>
<text x="309.2" y="176.3">3</text>
<text x="344.7" y="178.8">3</text>
<text x="301.6" y="181.4">1</text>
<text x="309.2" y="181.4">4</text>
<text x="347.7" y="187.4" transform="rotate(-90 347.7 187.4)">2</text>
</g>
<g font-size="1.4" fill="#a90000">
<text x="171.6" y="84.8">22</text>
<text x="172.1" y="89.9">4</text>
<text x="216.6" y="84.8">9</text>
<text x="216.6" y="88.6">7</text>
<text x="172.1" y="95">3</text>
<text x="216.6" y="92.5">8</text>
<text x="171.6" y="101.3">10</text>
<text x="216.1" y="96.3">13</text>
<text x="216.6" y="101.3">2</text>
<text x="171.6" y="105.2">36</text>
<text x="216.1" y="105.2">11</text>
<text x="171.6" y="112.8">17</text>
<text x="172.1" y="109">1</text>
<text x="216.6" y="109">6</text>
<text x="216.6" y="111.5">5</text>
<text x="171.6" y="115.3">18</text>
<text x="171.6" y="119.1">28</text>
<text x="216.1" y="115.3">12</text>
<text x="216.1" y="119.1">14</text>
<text x="171.6" y="121.7">19</text>
<text x="171.6" y="125.5">29</text>
<text x="216.1" y="121.7">15</text>
<text x="216.1" y="125.5">26</text>
<text x="171.6" y="129.3">31</text>
<text x="171.6" y="131.8">32</text>
<text x="216.1" y="129.3">24</text>
<text x="216.1" y="131.8">23</text>
<text x="171.6" y="134.4">33</text>
<text x="171.6" y="136.9">34</text>
<text x="216.1" y="134.4">21</text>
<text x="216.1" y="136.9">20</text>
<text x="171.6" y="140.7">30</text>
<text x="216.1" y="140.7">25</text>
<text x="195.3" y="147.1" transform="rotate(-90 195.3 147.1)">37</text>
</g>
<g font-size="1.4" fill="#006464">
<text x="175.8" y="85.8">VDDIO</text>
<text x="206.9" y="89.6">VREGA_IN</text>
<text x="207.4" y="85.8">VDDA_AO</text>
<text x="175.8" y="90.9">VREGD_IN</text>
<text x="175.8" y="96">VDD_CORE</text>
<text x="205.5" y="93.4">VREGA_OUT</text>
<text x="206.6" y="97.3">VDDA_TRX</text>
<text x="175.8" y="102.3">NRST</text>
<text x="175.8" y="106.1">MDIO</text>
<text x="203.9" y="106.1">WAKE_IN_OUT</text>
<text x="209.7" y="102.3">INT_N</text>
<text x="175.8" y="110">MDC</text>
<text x="175.8" y="113.8">TMS/GPIO0/CONFIG0</text>
<text x="206.2" y="110">XI/CLK_IN</text>
<text x="211.8" y="112.5">XO</text>
<text x="175.8" y="116.3">TDI/GPIO1</text>
<text x="211.3" y="116.3">INH</text>
<text x="175.8" y="120.1">TX_ER/GPIO9/TCK</text>
<text x="175.8" y="122.7">RX_ER/GPIO2/TDO/CONFIG1</text>
<text x="209.2" y="122.7">TRX_M</text>
<text x="209.3" y="120.1">TRX_P</text>
<text x="175.8" y="126.5">TXC</text>
<text x="175.8" y="130.3">TXD0</text>
<text x="198" y="126.5">RXC/GPIO8/TX_TCLK</text>
<text x="202.4" y="130.3">RXD0/CONFIG5</text>
<text x="175.8" y="132.8">TXD1</text>
<text x="175.8" y="135.4">TXD2/GPIO10</text>
<text x="175.8" y="137.9">TXD3/GPIO11</text>
<text x="196.7" y="135.4">RXD2/GPIO4/CONFIG3</text>
<text x="196.7" y="137.9">RXD3/GPIO3/CONFIG2</text>
<text x="202.4" y="132.8">RXD1/CONFIG4</text>
<text x="175.8" y="141.7">TX_CTL</text>
<text x="196.3" y="143" transform="rotate(-90 196.3 143)">PAD</text>
<text x="201" y="141.7">RX_CTL/CONFIG6</text>
</g>
</svg>
